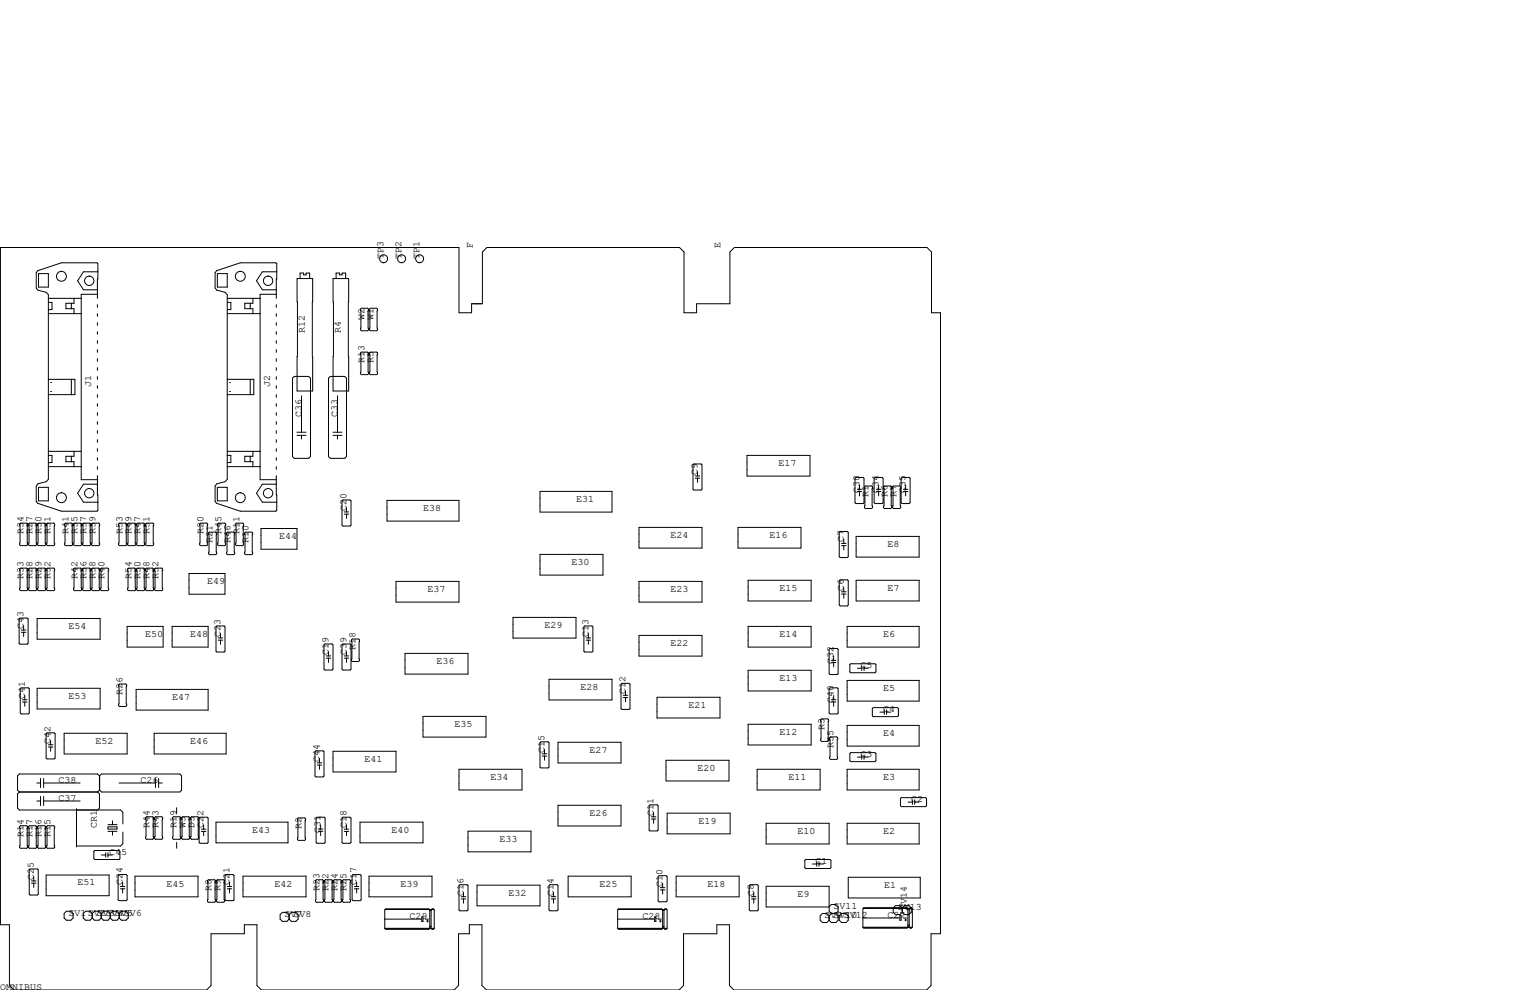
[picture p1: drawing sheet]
<svg xmlns="http://www.w3.org/2000/svg" width="432mm" height="279mm" viewBox="0 0 432 279" stroke-linecap="round" stroke-linejoin="round" font-family="sans-serif">
<g fill="none" stroke="#000" stroke-width=".28">
<path d="M.1 69.8h129.4v18.5h3.6v-2.6h3v-14.6l1.3-1.3h54.4l1.2 1.3v17.2h3.6v-2.6h9.4v-14.6l1.3-1.3h54.3l1.3 1.3v17.2h2.5v175.2h-2.6v14.6l-1.3 1.3h-54.4l-1.2-1.3v-17.1h-3.6v2.5h-9.4v14.6l-1.3 1.3h-54.3l-1.3-1.3v-17.1h-3.5v2.5h-3.1v14.6l-1.3 1.3h-54.3l-1.3-1.3v-17.1h-3.5v2.5h-9.4v14.6l-1.3 1.3h-54.4l-1.2-1.3v-17.1h-2.6zM10.9 77.2h2.8v3.8h-2.8zM27.6 76.7h-4l-1.7 2.5 1.7 2.6h3.9M61.3 77.2h2.8v3.8h-2.8zM78.1 76.7h-4.1l-1.6 2.5 1.6 2.6h4M83.8 78.6h4.4v31.7h-4.4zM84.7 78.5v-1.4h1v.5h.7v-.5h1v1.4M94 78.6h4.4v31.7h-4.4zM94.9 78.5v-1.4h1v.5h.7v-.5h1v1.4M10.7 81.9l2.4 .6M10.7 81.9l-.5-.6v-4.3l.4-.6 6.7-2.2h10.1l.2 .2-.1 9.8M13.1 82.5l.6 .7v52.1l-.6 .6"/>
<path d="M13.7 85.3h1v2.1h-1M13.7 84.2h9.2M13.7 88.5h9.2M20.1 85.6v1.5M20.9 84.2v1.4h-2.3v1.5h2.3v1.4M27.5 83.1h-4.6v52.3h4.6M27.5 86v.7M27.5 88.5v.8M27.5 91.1v.7M27.5 93.6v.8M27.5 96.1v.8M27.5 98.7v.7"/>
<path d="M63.5 82.5l.6 .7v52.1l-.6 .6M63.6 82.5l-2.4-.6-.5-.6v-4.3l.4-.6 6.7-2.2h10.1l.2 .2-.1 9.8M64.1 85.3h1.1v2.1h-1.1M64.1 84.2h9.3M64.1 88.5h9.3M70.6 85.6v1.5M71.4 84.2v1.4h-2.3v1.5h2.3v1.4M78 83.1h-4.6v52.3h4.6M78 86v.7M78 88.5v.8M78 91.1v.7M78 93.6v.8"/>
<path d="M78 96.1v.8M78 98.7v.7M102 99.4h1.8l.2 .2v5.9l-.2 .2h-1.8l-.3-.2v-5.9zM102 87h1.8l.2 .2v5.9l-.2 .2h-1.8l-.3-.2v-5.9zM104.5 99.4h1.8l.3 .2v5.9l-.3 .2h-1.8l-.2-.2v-5.9zM104.5 87h1.8l.3 .2v5.9l-.3 .2h-1.8l-.2-.2v-5.9zM13.7 107.1h7.4v4.3h-7.4M14.3 107.9h.2M14.3 110.5h.2M20.1 107.1v4.3M27.5 101.2v.8M27.5 103.8v.7"/>
<path d="M27.5 106.3v.8M27.5 108.8v.8M27.5 111.4v.7M27.5 113.9v.8M27.5 116.5v.7M27.5 119v.8M64.1 107.1h7.5v4.3h-7.5M64.8 107.9h.2M64.8 110.5h.2M70.6 107.1v4.3M78 101.2v.8M78 103.8v.7"/>
<path d="M78 106.3v.8M78 108.8v.8M78 111.4v.7M78 113.9v.8M78 116.5v.7M78 119v.8M82.6 106.7l.5-.5h4l.5 .5v22.1l-.5 .5h-4l-.5-.5zM85.1 111.7v10.3M92.7 106.7l.5-.5h4.1l.5 .5v22.1l-.5 .5h-4.1l-.5-.5zM95.3 111.7v10.3M10.9 137.5h2.8v3.9h-2.8zM13.1 135.9l-2.4 .7"/>
<path d="M13.7 128.5h1v2.1h-1M13.7 131.7h9.2M13.7 127.4h9.2M20.1 128.8v1.5M20.9 127.4v1.4h-2.3v1.5h2.3v1.4M27.5 134.2l.1 9.8-.2 .3h-10.1l-6.7-2.3-.4-.5v-4.3l.5-.7M27.5 121.5v.8M27.5 124.1v.7M27.5 126.6v.8M27.5 129.2v.7M27.5 131.7v.8M27.5 136.7h-3.9l-1.7 2.5 1.7 2.5h4"/>
<path d="M61.3 137.5h2.8v3.9h-2.8zM64.1 128.5h1.1v2.1h-1.1M64.1 131.7h9.3M64.1 127.4h9.3M70.6 128.8v1.5M71.4 127.4v1.4h-2.3v1.5h2.3v1.4M78 134.2l.1 9.8-.2 .3h-10.1l-6.7-2.3-.4-.5v-4.3l.5-.7 2.4-.6M78 136.7h-4l-1.6 2.5 1.6 2.5h4.1M78 121.5v.8M78 124.1v.7M78 126.6v.8M78 129.2v.7"/>
<path d="M78 131.7v.8M83.8 122.9h2.6M83.8 122h2.6M85.1 122.9v1M94 122.9h2.5M94 122h2.5M95.3 122.9v1M152.4 138.7h20.3v5.8h-20.3zM195.6 131.2l.2-.3h2.1l.2 .3v6.8l-.2 .3h-2.1l-.2-.3zM196.2 134.3h1.3M196.2 135h1.3M196.9 133.1v1.2"/>
<path d="M196.9 135v1.1M210.8 128.5h17.8v5.9h-17.8zM241.3 135l.3-.3h2l.2 .3v6.9l-.2 .2h-2l-.3-.2zM241.9 138.7h1.3M241.9 138.1h1.3M242.6 136.9v1.2M242.6 138.7v1.3M244.2 137.2h1.8l.3 .2v5.9l-.3 .2h-1.8l-.2-.2v-5.9zM246.7 135l.3-.3h2l.2 .3v6.9l-.2 .2h-2l-.3-.2zM247.3 138.7h1.3M247.3 138.1h1.3M248 136.9v1.2"/>
<path d="M248 138.7v1.3M249.6 137.2h1.8l.3 .2v5.9l-.3 .2h-1.8l-.2-.2v-5.9zM252.2 137.2h1.7l.3 .2v5.9l-.3 .2h-1.7l-.3-.2v-5.9zM254.3 135l.3-.3h2l.3 .3v6.9l-.3 .2h-2l-.3-.2zM255 138.7h1.2M255 138.1h1.2M255.6 136.9v1.2M255.6 138.7v1.3M5.8 147.6h1.8l.2 .3v5.8l-.2 .3h-1.8l-.3-.3v-5.8zM8.3 147.6h1.8l.3 .3v5.8l-.3 .3h-1.8l-.2-.3v-5.8zM10.9 147.6h1.7l.3 .3v5.8l-.3 .3h-1.7l-.3-.3v-5.8zM13.4 147.6h1.8l.2 .3v5.8l-.2 .3h-1.8l-.3-.3v-5.8z"/>
<path d="M18.5 147.6h1.8l.2 .3v5.8l-.2 .3h-1.8l-.3-.3v-5.8zM21 147.6h1.8l.3 .3v5.8l-.3 .3h-1.8l-.2-.3v-5.8zM23.6 147.6h1.7l.3 .3v5.8l-.3 .3h-1.7l-.3-.3v-5.8zM26.1 147.6h1.8l.2 .3v5.8l-.2 .3h-1.8l-.3-.3v-5.8zM33.7 147.6h1.8l.3 .3v5.8l-.3 .3h-1.8l-.2-.3v-5.8zM36 147.9l.3-.3h1.7l.3 .3v5.8l-.3 .3h-1.7l-.3-.3zM38.5 147.9l.3-.3h1.8l.2 .3v5.8l-.2 .3h-1.8l-.3-.3zM41.1 147.9l.2-.3h1.8l.3 .3v5.8l-.3 .3h-1.8l-.2-.3zM56.3 147.9l.3-.3h1.8l.2 .3v5.8l-.2 .3h-1.8l-.3-.3zM58.9 150.4l.2-.2h1.8l.3 .2v5.9l-.3 .2h-1.8l-.2-.2zM61.4 147.9l.3-.3h1.7l.3 .3v5.8l-.3 .3h-1.7l-.3-.3zM63.9 150.4l.3-.2h1.8l.2 .2v5.9l-.2 .2h-1.8l-.3-.2z"/>
<path d="M66.5 147.9l.2-.3h1.8l.3 .3v5.8l-.3 .3h-1.8l-.2-.3zM69 150.4l.3-.2h1.8l.2 .2v5.9l-.2 .2h-1.8l-.3-.2zM73.7 149.2h10.1v5.8h-10.1zM96.8 141.1h2l.3 .3v6.8l-.3 .3h-2l-.3-.3v-6.8zM97.2 144.5h1.2M97.2 145.1h1.2M97.8 143.3v1.2M97.8 145.1v1.2M109.2 141.2h20.3v5.9h-20.3zM152.4 156.5h17.8v5.8h-17.8zM180.3 148.8h17.8v5.9h-17.8zM208.3 148.8h17.8v5.9h-17.8z"/>
<path d="M236.9 150.2l.2-.2h2l.3 .2v6.9l-.3 .3h-2l-.2-.3zM237.5 153.4h1.3M237.5 154h1.3M238.1 152.1v1.3M238.1 154v1.2M241.6 151.4h17.8v5.8h-17.8zM5.7 174.4h2l.2 .3v6.8l-.2 .3h-2l-.3-.3v-6.8zM5.8 160.3h1.8l.2 .3v5.8l-.2 .3h-1.8l-.3-.3v-5.8zM6 177.8h1.3M6 178.4h1.3M6.7 176.6v1.2M6.7 178.4v1.2"/>
<path d="M8.3 160.3h1.8l.3 .3v5.8l-.3 .3h-1.8l-.2-.3v-5.8zM10.5 174.6h17.8v5.8h-17.8zM10.9 160.3h1.7l.3 .3v5.8l-.3 .3h-1.7l-.3-.3v-5.8zM13.4 160.3h1.8l.2 .3v5.8l-.2 .3h-1.8l-.3-.3v-5.8zM21 160.3h1.8l.3 .3v5.8l-.3 .3h-1.8l-.2-.3v-5.8zM23.6 160.3h1.7l.3 .3v5.8l-.3 .3h-1.7l-.3-.3v-5.8zM26.1 160.3h1.8l.2 .3v5.8l-.2 .3h-1.8l-.3-.3v-5.8zM28.6 160.3h1.8l.3 .3v5.8l-.3 .3h-1.8l-.2-.3v-5.8zM35.9 176.8h10.1v5.8h-10.1zM36 160.6l.3-.3h1.7l.3 .3v5.8l-.3 .3h-1.7l-.3-.3zM38.5 160.6l.3-.3h1.8l.2 .3v5.8l-.2 .3h-1.8l-.3-.3zM41.1 160.6l.2-.3h1.8l.3 .3v5.8l-.3 .3h-1.8l-.2-.3z"/>
<path d="M43.6 160.6l.3-.3h1.8l.2 .3v5.8l-.2 .3h-1.8l-.3-.3zM48.6 176.8h10.1v5.8h-10.1zM53.3 161.9h10.2v5.8h-10.2zM61.2 176.7h2l.3 .2v6.9l-.3 .2h-2l-.2-.2v-6.9zM62.2 178.8v1.2M111.8 164.1h17.7v5.8h-17.7zM144.8 174.2h17.8v5.9h-17.8zM164.8 176.9l.2-.2h2.1l.2 .2v6.9l-.2 .2h-2.1l-.2-.2zM166.1 178.8v1.2M180.3 164.1h17.8v5.8h-17.8zM180.3 179.3h17.8v5.9h-17.8zM211.1 163.8h17.8v5.8h-17.8z"/>
<path d="M211.1 176.8h17.8v5.8h-17.8zM236.9 163.9l.2-.3h2l.3 .3v6.9l-.3 .2h-2l-.2-.2zM237.5 167h1.3M237.5 167.7h1.3M238.1 165.8v1.2M238.1 167.7v1.1M239.1 176.8h20.3v5.8h-20.3zM241.6 163.8h17.8v5.8h-17.8zM6 194.1h2l.3 .3v6.8l-.3 .3h-2l-.3-.3v-6.8zM6.4 198.1h1.2M6.4 197.5h1.2M7 196.3v1.2"/>
<path d="M7 198.1v1.2M10.5 194.2h17.8v5.9h-17.8zM33.7 193h1.8l.3 .3v5.8l-.3 .3h-1.8l-.2-.3v-5.8zM38.4 194.6h20.3v5.8h-20.3zM61.6 180h1.3M61.6 180.7h1.3M62.2 180.7v1.2M91.7 181.7h2l.3 .3v6.8l-.3 .3h-2l-.3-.3v-6.8zM92.1 185.1h1.2M92.1 185.8h1.2M92.7 183.9v1.2M92.7 185.8v1.1"/>
<path d="M96.8 181.7h2l.3 .3v6.8l-.3 .3h-2l-.3-.3v-6.8zM97.2 185.1h1.2M97.2 185.8h1.2M97.8 183.9v1.2M97.8 185.8v1.1M99.2 180.6l.2-.3h1.8l.3 .3v5.8l-.3 .3h-1.8l-.2-.3zM114.3 184.4h17.8v5.8h-17.8zM154.9 191.7h17.8v5.8h-17.8zM165.4 180h1.3M165.4 180.7h1.3M166.1 180.7v1.2M175.3 193.1l.2-.3h2l.3 .3v6.9l-.3 .2h-2l-.2-.2z"/>
<path d="M175.9 196.2h1.3M175.9 196.9h1.3M176.5 195v1.2M176.5 196.9v1.2M185.4 196.8h17.8v5.8h-17.8zM211.1 189.2h17.8v5.8h-17.8zM234 183.3l.3-.3h2l.2 .3v6.8l-.2 .3h-2l-.3-.3zM234 194.4l.3-.3h2l.2 .3v6.8l-.2 .3h-2l-.3-.3zM234.6 187h1.3M234.6 186.4h1.3M234.6 198.1h1.3M234.6 197.5h1.3"/>
<path d="M235.3 185.2v1.2M235.3 187v1.2M235.3 196.3v1.2M235.3 198.1v1.2M239.1 192h20.3v5.9h-20.3zM240.1 187.3h6.9l.2 .3v2l-.2 .3h-6.9l-.3-.3v-2zM242 188.6h1.2M243.2 188v1.2M243.9 188v1.2M243.9 188.6h1.1M246.4 199.7h6.9l.3 .3v2l-.3 .2h-6.9l-.2-.2v-2zM11.4 219.7v2.5"/>
<path d="M12.3 219.7v2.5M13.3 206.8h2l.3 .3v6.8l-.3 .3h-2l-.3-.3v-6.8zM13.7 210.2h1.2M13.7 210.8h1.2M14.3 209v1.2M14.3 210.8v1.2M18.1 206.9h17.8v5.9h-17.8zM28.1 218.9l.5-.5h22.1l.5 .5v4.1l-.5 .5h-22.1l-.5-.5zM43.5 206.9h20.3v5.9h-20.3zM43.9 219.7v2.5M44.8 219.7v2.5M89.2 211.9h2l.2 .3v6.8l-.2 .3h-2l-.3-.3v-6.8z"/>
<path d="M89.5 215.3h1.3M89.5 215.9h1.3M90.2 214.1v1.2M90.2 215.9v1.2M94 212h17.8v5.9h-17.8zM119.4 202.2h17.8v5.8h-17.8zM129.5 217.1h17.8v5.8h-17.8zM152.4 209.6l.3-.2h2l.2 .2v6.9l-.2 .2h-2l-.3-.2zM153 212.7h1.3M153 213.4h1.3M153.7 211.5v1.2M153.7 213.4v1.2"/>
<path d="M157.5 209.5h17.8v5.8h-17.8zM188 214.6h17.7v5.8h-17.7zM211.1 204.4h17.8v5.8h-17.8zM213.7 217.1h17.8v5.8h-17.8zM231.8 202.9h1.8l.3 .2v5.9l-.3 .2h-1.8l-.2-.2v-5.9zM234.4 208h1.8l.2 .2v5.9l-.2 .2h-1.8l-.3-.2v-5.9zM239.1 217.1h20.3v5.8h-20.3zM239.1 204.7h20.3v5.9h-20.3zM240.1 212.4h6.9l.2 .3v2l-.2 .2h-6.9l-.3-.2v-2zM242 213.7h1.2M243.2 213v1.3M243.9 213.7h1.1"/>
<path d="M243.9 213v1.3M248.3 201h1.3M249.6 200.3v1.3M250.2 201h1.2M250.2 200.3v1.3M5.5 223.5l-.5 .5v4.1l.5 .5h28.5l.7 .6v3.3M5.5 223.5l-.5-.5v-4.1l.5-.5h22.1l.5 .5v4.1l-.5 .5M5.5 223.5h22.1M5.8 233h1.8l.2 .3v5.8l-.2 .3h-1.8l-.3-.3v-5.8zM8.3 233h1.8l.3 .3v5.8l-.3 .3h-1.8l-.2-.3v-5.8zM10.4 226.1h1M10.4 221h1"/>
<path d="M10.9 233h1.7l.3 .3v5.8l-.3 .3h-1.7l-.3-.3v-5.8zM11.4 224.8v2.5M12.3 224.8v2.5M12.3 226.1h10.3M12.3 221h10.3M13.4 233h1.8l.2 .3v5.8l-.2 .3h-1.8l-.3-.3v-5.8zM21.6 228.2v10.8M27.6 223.5l.5 .5v4.1l-.5 .5M30.5 234.6h2.5M30.5 233.3h2.5v.7h-2.5zM30.5 232.7h2.5M31.8 231.6v1.1"/>
<path d="M31.8 234.6v1.1M33.6 221h10.3M34.7 234.8v3.3l-.7 .7h-12.4M41.1 230.8l.2-.3h1.8l.3 .3v5.8l-.3 .3h-1.8l-.2-.3zM43.6 230.8l.3-.3h1.8l.2 .3v5.8l-.2 .3h-1.8l-.3-.3zM44.8 221h1M48.7 230.8l.3-.3h1.7l.3 .3v5.8l-.3 .3h-1.7l-.3-.3zM49.8 228v1.6M49.8 237.7v1.7M51.2 230.8l.3-.3h1.8l.2 .3v5.8l-.2 .3h-1.8l-.3-.3zM53.8 230.8l.2-.3h1.8l.3 .3v5.8l-.3 .3h-1.8l-.2-.3zM56.5 230.6h2l.2 .3v6.8l-.2 .3h-2l-.3-.3v-6.8z"/>
<path d="M56.8 234h1.3M56.8 234.6h1.3M57.5 232.8v1.2M57.5 234.6v1.2M61 232h20.3v5.9h-20.3zM83.9 231.1l.3-.3h1.8l.2 .3v5.8l-.2 .3h-1.8l-.3-.3zM89.5 230.6h2l.3 .3v6.8l-.3 .3h-2l-.3-.3v-6.8zM89.9 234.6h1.2M89.9 234h1.2M90.5 232.8v1.2M90.5 234.6v1.2M96.8 230.6h2l.3 .3v6.8l-.3 .3h-2l-.3-.3v-6.8z"/>
<path d="M97.2 234h1.2M97.2 234.6h1.2M97.8 232.8v1.2M97.8 234.6v1.2M101.6 232h17.8v5.9h-17.8zM132.1 234.6h17.8v5.8h-17.8zM157.5 227.3h17.8v5.8h-17.8zM183.2 227.4l.3-.3h2l.2 .3v6.9l-.2 .2h-2l-.3-.2zM183.8 230.5h1.3M183.8 231.2h1.3M184.5 229.3v1.2M184.5 231.2v1.1"/>
<path d="M188.3 229.5h17.8v5.8h-17.8zM216.2 232.3h17.8v5.9h-17.8zM239.1 232.3h20.3v5.9h-20.3zM254.4 225.1h6.8l.3 .3v2l-.3 .2h-6.8l-.3-.2v-2zM256.3 226.4h1.2M257.5 225.7v1.3M258.1 226.4h1.2M258.1 225.7v1.3M8.5 245.2h2l.3 .3v6.8l-.3 .3h-2l-.2-.3v-6.8zM8.9 248.6h1.3M8.9 249.3h1.3M9.5 247.4v1.2"/>
<path d="M9.5 249.3v1.1M13 247h17.8v5.8h-17.8zM18.7 257.2h1.3l.6 .6v1.3l-.6 .6h-1.3l-.6-.6v-1.3zM26 257.8l-.6-.6h-1.3l-.6 .6v1.3l.6 .6h1.3l.6-.6M26 259.1l.7 .6h1.2l.7-.6M26 257.8l.7-.6h1.2l.7 .6M26 257.8v1.3M26.7 240h6.9l.2 .3v2l-.2 .3h-6.9l-.2-.3v-2zM28.6 259.1l.6 .6h1.3l.6-.6M28.6 257.8l.6-.6h1.3l.6 .6M28.6 257.8v1.3M28.6 241.3h1.2"/>
<path d="M29.8 240.7v1.2M30.5 240.7v1.2M30.5 241.3h1.2M31.1 259.1l.7 .6h1.2l.7-.6M31.1 257.8l.7-.6h1.2l.7 .6M31.1 257.8v1.3M33.6 246.8h2l.3 .3v6.8l-.3 .3h-2l-.3-.3v-6.8zM33.7 257.8l.6-.6h1.3l.6 .6v1.3l-.6 .6h-1.3l-.6-.6M33.7 257.8v1.3M34 250.2h1.2M34 250.8h1.2M34.6 249v1.2"/>
<path d="M34.6 250.8v1.2M38.1 247.3h17.8v5.8h-17.8zM58.5 248.5l.3-.2h1.8l.2 .2v5.9l-.2 .2h-1.8l-.3-.2zM61.1 248.5l.2-.2h1.8l.3 .2v5.9l-.3 .2h-1.8l-.2-.2zM63.5 247.1l.3-.3h2l.2 .3v6.8l-.2 .3h-2l-.3-.3zM64.1 250.2h1.3M64.1 250.8h1.3M64.8 249v1.2M64.8 250.8v1.2M68.6 247.3h17.8v5.8h-17.8zM81.6 258.1l-.6-.6h-1.3l-.6 .6v1.3l.6 .6h1.3l.6-.6M81.6 258.1l.6-.6h1.3l.6 .6v1.3l-.6 .6h-1.3l-.6-.6"/>
<path d="M81.6 258.1v1.3M89 248.5l.3-.2h1.8l.2 .2v5.9l-.2 .2h-1.8l-.3-.2zM91.6 248.5l.2-.2h1.8l.3 .2v5.9l-.3 .2h-1.8l-.2-.2zM94.1 248.5l.3-.2h1.7l.3 .2v5.9l-.3 .2h-1.7l-.3-.2zM96.6 248.5l.3-.2h1.8l.2 .2v5.9l-.2 .2h-1.8l-.3-.2zM99.4 247.1l.2-.3h2.1l.2 .3v6.8l-.2 .3h-2.1l-.2-.3zM100 250.2h1.3M100 250.8h1.3M100.6 249v1.2M100.6 250.8v1.2M104.1 247.3h17.8v5.8h-17.8zM108.6 259.4h10.3"/>
<path d="M108.7 256.7h12.5M119 258.8h.4v1.2h-.4zM120 259.4h.9M120.4 260h.5M120.7 259.7v.5M121 256.5l-12.2 .1M121 256.5h-12.2l-.2 .3v5.2M121 256.5l.3 .3M121.3 256.8v5.2l-.3 .3h-12.2l-.2-.3M121.3 256.8h.4M121.3 256.9h.4M121.7 256.8v5.2l.2 .3h.4l.3-.3"/>
<path d="M121.8 256.7h.6M122.3 256.5l-.4 .1M122.3 256.5h-.4l-.2 .3M122.3 256.5l.3 .3v5.2M129.5 249.9l.3-.2h2l.3 .2v6.9l-.3 .2h-2l-.3-.2zM130.2 253.1h1.2M130.2 253.7h1.2M130.8 251.8v1.3M130.8 253.7v1.2M134.6 249.8h17.8v5.9h-17.8zM154.9 249.9l.3-.2h2l.3 .2v6.9l-.3 .2h-2l-.3-.2zM155.6 253.1h1.2"/>
<path d="M155.6 253.7h1.2M156.2 251.8v1.3M156.2 253.7v1.2M160.3 247.3h17.8v5.8h-17.8zM174.3 259.4h10.3M174.4 256.7h12.5M184.8 258.8h.3v1.2h-.3zM185.7 247.4l.3-.3h2l.3 .3v6.9l-.3 .2h-2l-.3-.2zM185.7 259.4h.9M186.1 260h.5M186.4 250.5h1.2M186.4 251.2h1.2"/>
<path d="M186.4 259.7v.5M186.8 256.5l-12.2 .1M186.8 256.5h-12.2l-.3 .3v5.2M186.8 256.5l.2 .3M187 249.3v1.2M187 251.2v1.1M187 256.8v5.2l-.2 .3h-12.2l-.3-.3M187 256.8h.4M187 256.9h.4M187.4 256.8v5.2l.2 .3h.4l.3-.3M187.5 256.7h.7M188 256.5l.3 .3v5.2"/>
<path d="M188 256.5l-.4 .1M188 256.5h-.4l-.2 .3M190.8 247.3h17.8v5.8h-17.8zM211.5 249.9l.2-.2h2l.3 .2v6.9l-.3 .2h-2l-.2-.2zM212.1 253.1h1.3M212.1 253.7h1.3M212.7 251.8v1.3M212.7 253.7v1.2M227.4 242.6h6.9l.2 .2v2.1l-.2 .2h-6.9l-.3-.2v-2.1zM229.3 243.8h1.2M230.5 243.2v1.3M231.2 243.8h1.1"/>
<path d="M231.2 243.2v1.3M234 258.4l-.6-.6h-1.3l-.6 .6v1.3l.6 .6h1.3l.6-.6M234 256h-17.8v-5.9h17.8v7.1l.6 .6M234 258.4v1.3M234 255.9l.6-.6h1.3l.6 .6v1.3l-.6 .6M234.6 257.8h1.3M234.6 257.8l-.6 .6M235.9 257.8l.6 .6v1.3l-.6 .6h-1.3l-.6-.6M237.5 257.8h1.3l.6 .6v1.3l-.6 .6h-1.3l-.6-.6v-1.3zM239.4 247.6h20.3v5.8h-20.3zM243.5 259.1h10.3M243.6 256.3h12.5"/>
<path d="M254 258.4h.3v1.3h-.3zM254.6 256.2l-.6-.6h-1.3l-.6 .6v1.3l.6 .6h1.3l.6-.6M254.6 256.2l.7-.6h1.2l.7 .6v1.3l-.7 .6h-1.2l-.7-.6M254.6 256.2v1.3M255 259.1h.8M255.3 259.7h.5M255.6 259.4v.5M256 256.2h-12.2l-.3 .3v5.2M256 256.2l.2 .3M256 256.2l-12.2 .1M256.2 256.5v5.2l-.2 .2h-12.2l-.3-.2M256.2 256.5h.4"/>
<path d="M256.2 256.6h.4M256.6 256.5v5.2l.3 .2h.3l.3-.2M256.7 256.3h.7M257.2 256.2l.3 .3v5.2M257.2 256.2h-.3l-.3 .3M257.2 256.2l-.3 .1M108.6 262h14M108.8 262.1h12.2M121.3 261.4h.4M121.4 261.9h.1M121.9 262.1h.4M174.3 262h14"/>
<path d="M174.6 262.1h12.2M187 261.4h.4M187.1 261.9h.2M187.6 262.1h.4M243.5 261.7h14M243.8 261.8h12.2M256.2 261.1h.4M256.3 261.6h.2M256.9 261.8h.3"/>
<circle cx="17.3" cy="78" r="1.4"/>
<circle cx="25.2" cy="79.2" r="1.32"/>
<circle cx="67.8" cy="78" r="1.4"/>
<circle cx="75.7" cy="79.2" r="1.32"/>
<circle cx="108.3" cy="73" r="1.12"/>
<circle cx="113.3" cy="73" r="1.12"/>
<circle cx="118.4" cy="73" r="1.12"/>
<circle cx="25.2" cy="139.2" r="1.32"/>
<circle cx="75.7" cy="139.2" r="1.32"/>
<circle cx="17.3" cy="140.5" r="1.4"/>
<circle cx="67.8" cy="140.5" r="1.4"/>
</g>
<g font-size="2.8">
<text x="133.5" y="69.8" transform="rotate(-90 133.5 69.8)">F</text>
<text x="203.3" y="69.8" transform="rotate(-90 203.3 69.8)">E</text>
<text x="108.3" y="73" transform="rotate(-90 108.3 73)">TP3</text>
<text x="113.3" y="73" transform="rotate(-90 113.3 73)">TP2</text>
<text x="118.4" y="73" transform="rotate(-90 118.4 73)">TP1</text>
<text x="86" y="94" transform="rotate(-90 86 94)">R12</text>
<text x="96.2" y="94" transform="rotate(-90 96.2 94)">R4</text>
<text x="102.9" y="90.2" transform="rotate(-90 102.9 90.2)">W2</text>
<text x="105.4" y="90.2" transform="rotate(-90 105.4 90.2)">W1</text>
<text x="102.9" y="102.6" transform="rotate(-90 102.9 102.6)">R13</text>
<text x="105.4" y="102.6" transform="rotate(-90 105.4 102.6)">R5</text>
<text x="25.7" y="109.2" transform="rotate(-90 25.7 109.2)">J1</text>
<text x="76.2" y="109.2" transform="rotate(-90 76.2 109.2)">J2</text>
<text x="85.1" y="117.8" transform="rotate(-90 85.1 117.8)">C36</text>
<text x="95.2" y="117.8" transform="rotate(-90 95.2 117.8)">C33</text>
<text x="219.7" y="131.4">E17</text>
<text x="196.8" y="134" transform="rotate(-90 196.8 134)">C9</text>
<text x="162.6" y="141.6">E31</text>
<text x="242.6" y="139.1" transform="rotate(-90 242.6 139.1)">C30</text>
<text x="245.1" y="140.3" transform="rotate(-90 245.1 140.3)">R1</text>
<text x="248" y="139.1" transform="rotate(-90 248 139.1)">C34</text>
<text x="250.5" y="140.3" transform="rotate(-90 250.5 140.3)">R6</text>
<text x="253" y="140.3" transform="rotate(-90 253 140.3)">R7</text>
<text x="255.6" y="139.1" transform="rotate(-90 255.6 139.1)">C35</text>
<text x="97.8" y="144.1" transform="rotate(-90 97.8 144.1)">C20</text>
<text x="119.4" y="144.1">E38</text>
<text x="6.7" y="150.8" transform="rotate(-90 6.7 150.8)">R34</text>
<text x="9.2" y="150.8" transform="rotate(-90 9.2 150.8)">R27</text>
<text x="11.7" y="150.8" transform="rotate(-90 11.7 150.8)">R30</text>
<text x="14.3" y="150.8" transform="rotate(-90 14.3 150.8)">R31</text>
<text x="19.4" y="150.8" transform="rotate(-90 19.4 150.8)">R41</text>
<text x="21.9" y="150.8" transform="rotate(-90 21.9 150.8)">R35</text>
<text x="24.4" y="150.8" transform="rotate(-90 24.4 150.8)">R37</text>
<text x="27" y="150.8" transform="rotate(-90 27 150.8)">R39</text>
<text x="34.6" y="150.8" transform="rotate(-90 34.6 150.8)">R53</text>
<text x="37.1" y="150.8" transform="rotate(-90 37.1 150.8)">R49</text>
<text x="39.7" y="150.8" transform="rotate(-90 39.7 150.8)">R47</text>
<text x="42.2" y="150.8" transform="rotate(-90 42.2 150.8)">R51</text>
<text x="57.5" y="150.8" transform="rotate(-90 57.5 150.8)">R20</text>
<text x="60" y="153.4" transform="rotate(-90 60 153.4)">R21</text>
<text x="62.5" y="150.8" transform="rotate(-90 62.5 150.8)">R45</text>
<text x="65.1" y="153.4" transform="rotate(-90 65.1 153.4)">R46</text>
<text x="67.6" y="150.8" transform="rotate(-90 67.6 150.8)">R11</text>
<text x="70.2" y="153.4" transform="rotate(-90 70.2 153.4)">R10</text>
<text x="78.7" y="152.1">E44</text>
<text x="189.2" y="151.8">E24</text>
<text x="217.2" y="151.8">E16</text>
<text x="238.1" y="153" transform="rotate(-90 238.1 153)">C7</text>
<text x="250.5" y="154.3">E8</text>
<text x="161.3" y="159.4">E30</text>
<text x="6.7" y="163.5" transform="rotate(-90 6.7 163.5)">R33</text>
<text x="9.2" y="163.5" transform="rotate(-90 9.2 163.5)">R28</text>
<text x="11.7" y="163.5" transform="rotate(-90 11.7 163.5)">R29</text>
<text x="14.3" y="163.5" transform="rotate(-90 14.3 163.5)">R32</text>
<text x="21.9" y="163.5" transform="rotate(-90 21.9 163.5)">R42</text>
<text x="24.4" y="163.5" transform="rotate(-90 24.4 163.5)">R36</text>
<text x="27" y="163.5" transform="rotate(-90 27 163.5)">R38</text>
<text x="29.5" y="163.5" transform="rotate(-90 29.5 163.5)">R40</text>
<text x="37.1" y="163.5" transform="rotate(-90 37.1 163.5)">R54</text>
<text x="39.7" y="163.5" transform="rotate(-90 39.7 163.5)">R50</text>
<text x="42.2" y="163.5" transform="rotate(-90 42.2 163.5)">R48</text>
<text x="44.8" y="163.5" transform="rotate(-90 44.8 163.5)">R52</text>
<text x="58.4" y="164.8">E49</text>
<text x="120.6" y="167">E37</text>
<text x="189.2" y="167">E23</text>
<text x="220" y="166.7">E15</text>
<text x="238.1" y="166.7" transform="rotate(-90 238.1 166.7)">C6</text>
<text x="250.5" y="166.7">E7</text>
<text x="6.7" y="177.5" transform="rotate(-90 6.7 177.5)">C43</text>
<text x="19.4" y="177.5">E54</text>
<text x="41" y="179.7">E50</text>
<text x="53.7" y="179.7">E48</text>
<text x="62.2" y="179.7" transform="rotate(-90 62.2 179.7)">C23</text>
<text x="153.7" y="177.2">E29</text>
<text x="166.1" y="179.7" transform="rotate(-90 166.1 179.7)">C13</text>
<text x="220" y="179.7">E14</text>
<text x="249.2" y="179.7">E6</text>
<text x="92.7" y="184.8" transform="rotate(-90 92.7 184.8)">C19</text>
<text x="97.8" y="184.8" transform="rotate(-90 97.8 184.8)">C39</text>
<text x="100.3" y="183.5" transform="rotate(-90 100.3 183.5)">R18</text>
<text x="189.2" y="182.2">E22</text>
<text x="123.2" y="187.3">E36</text>
<text x="235.3" y="187.3" transform="rotate(-90 235.3 187.3)">C32</text>
<text x="242.9" y="188.6">C5</text>
<text x="7" y="197.2" transform="rotate(-90 7 197.2)">C41</text>
<text x="19.4" y="197.2">E53</text>
<text x="34.6" y="196.2" transform="rotate(-90 34.6 196.2)">R26</text>
<text x="48.6" y="197.5">E47</text>
<text x="163.8" y="194.6">E28</text>
<text x="176.5" y="195.9" transform="rotate(-90 176.5 195.9)">C12</text>
<text x="220" y="192.1">E13</text>
<text x="249.2" y="194.9">E5</text>
<text x="194.3" y="199.7">E21</text>
<text x="235.3" y="198.4" transform="rotate(-90 235.3 198.4)">C40</text>
<text x="249.2" y="201">C4</text>
<text x="14.3" y="209.9" transform="rotate(-90 14.3 209.9)">C42</text>
<text x="27" y="209.9">E52</text>
<text x="53.7" y="209.9">E46</text>
<text x="128.3" y="205.1">E35</text>
<text x="220" y="207.3">E12</text>
<text x="232.7" y="206.1" transform="rotate(-90 232.7 206.1)">R3</text>
<text x="249.2" y="207.6">E4</text>
<text x="90.2" y="214.9" transform="rotate(-90 90.2 214.9)">C44</text>
<text x="102.9" y="214.9">E41</text>
<text x="153.7" y="212.4" transform="rotate(-90 153.7 212.4)">C15</text>
<text x="166.4" y="212.4">E27</text>
<text x="235.3" y="211.1" transform="rotate(-90 235.3 211.1)">R55</text>
<text x="242.9" y="213.7">C3</text>
<text x="16.5" y="221">C38</text>
<text x="39.7" y="221">C26</text>
<text x="138.4" y="220">E34</text>
<text x="196.8" y="217.5">E20</text>
<text x="222.6" y="220">E11</text>
<text x="249.2" y="220">E3</text>
<text x="16.5" y="226.1">C37</text>
<text x="257.2" y="226.4">C2</text>
<text x="27.3" y="233.7" transform="rotate(-90 27.3 233.7)">CR1</text>
<text x="42.2" y="233.7" transform="rotate(-90 42.2 233.7)">R44</text>
<text x="44.8" y="233.7" transform="rotate(-90 44.8 233.7)">R43</text>
<text x="49.8" y="233.7" transform="rotate(-90 49.8 233.7)">R19</text>
<text x="52.4" y="233.7" transform="rotate(-90 52.4 233.7)">W3</text>
<text x="54.9" y="233.7" transform="rotate(-90 54.9 233.7)">D3</text>
<text x="57.5" y="233.7" transform="rotate(-90 57.5 233.7)">C22</text>
<text x="85.1" y="234" transform="rotate(-90 85.1 234)">R2</text>
<text x="97.8" y="233.7" transform="rotate(-90 97.8 233.7)">C18</text>
<text x="166.4" y="230.2">E26</text>
<text x="184.5" y="230.2" transform="rotate(-90 184.5 230.2)">C11</text>
<text x="197.2" y="232.4">E19</text>
<text x="6.7" y="236.2" transform="rotate(-90 6.7 236.2)">R14</text>
<text x="9.2" y="236.2" transform="rotate(-90 9.2 236.2)">R17</text>
<text x="11.7" y="236.2" transform="rotate(-90 11.7 236.2)">R16</text>
<text x="14.3" y="236.2" transform="rotate(-90 14.3 236.2)">R15</text>
<text x="71.1" y="234.9">E43</text>
<text x="90.5" y="234.9" transform="rotate(-90 90.5 234.9)">C31</text>
<text x="110.5" y="234.9">E40</text>
<text x="141" y="237.5">E33</text>
<text x="225.1" y="235.3">E10</text>
<text x="249.2" y="235.3">E2</text>
<text x="30.8" y="241.3">C45</text>
<text x="230.2" y="243.8">C1</text>
<text x="9.5" y="248.3" transform="rotate(-90 9.5 248.3)">C25</text>
<text x="21.9" y="249.9">E51</text>
<text x="34.6" y="249.9" transform="rotate(-90 34.6 249.9)">C24</text>
<text x="47" y="250.2">E45</text>
<text x="59.7" y="251.5" transform="rotate(-90 59.7 251.5)">R8</text>
<text x="62.2" y="251.5" transform="rotate(-90 62.2 251.5)">R9</text>
<text x="64.8" y="249.9" transform="rotate(-90 64.8 249.9)">C21</text>
<text x="77.5" y="250.2">E42</text>
<text x="90.2" y="251.5" transform="rotate(-90 90.2 251.5)">R23</text>
<text x="92.7" y="251.5" transform="rotate(-90 92.7 251.5)">R22</text>
<text x="95.2" y="251.5" transform="rotate(-90 95.2 251.5)">R24</text>
<text x="97.8" y="251.5" transform="rotate(-90 97.8 251.5)">R25</text>
<text x="100.6" y="249.9" transform="rotate(-90 100.6 249.9)">C17</text>
<text x="113" y="250.2">E39</text>
<text x="169.2" y="250.2">E25</text>
<text x="187" y="250.2" transform="rotate(-90 187 250.2)">C10</text>
<text x="199.7" y="250.2">E18</text>
<text x="249.6" y="250.5">E1</text>
<text x="130.8" y="252.7" transform="rotate(-90 130.8 252.7)">C16</text>
<text x="143.5" y="252.7">E32</text>
<text x="156.2" y="252.7" transform="rotate(-90 156.2 252.7)">C14</text>
<text x="212.7" y="252.7" transform="rotate(-90 212.7 252.7)">C8</text>
<text x="225.1" y="253">E9</text>
<text x="235.3" y="256.5">SV11</text>
<text x="253.4" y="256.9">SV13</text>
<text x="255.9" y="256.9" transform="rotate(-90 255.9 256.9)">SV14</text>
<text x="19.4" y="258.4">SV1SV2SV4SV6</text>
<text x="27.3" y="258.4">SV3SV5</text>
<text x="80.3" y="258.8">SV7</text>
<text x="82.9" y="258.8">SV8</text>
<text x="115.6" y="259.4">C29</text>
<text x="181.3" y="259.4">C28</text>
<text x="232.7" y="259.1">SV9SV12</text>
<text x="235.3" y="259.1">SV10</text>
<text x="250.5" y="259.1">C27</text>
<text x="0" y="279.4">OMNIBUS</text>
</g>
</svg>
